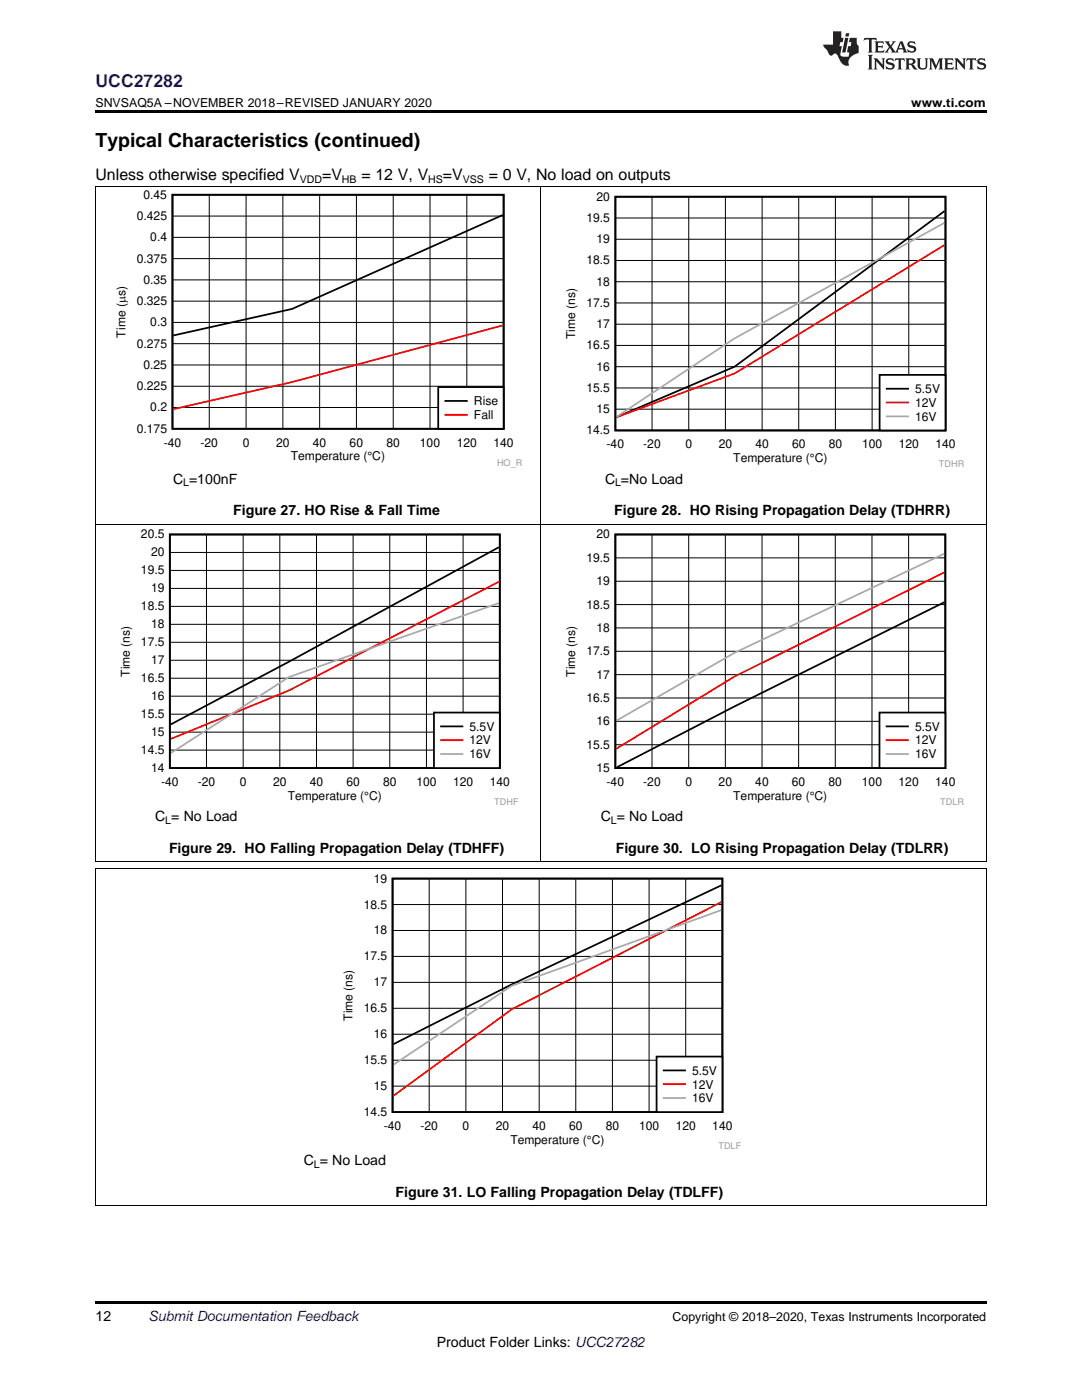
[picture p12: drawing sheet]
<svg xmlns="http://www.w3.org/2000/svg" width="216mm" height="279mm" viewBox="0 0 216 279" stroke-linecap="round" stroke-linejoin="round" font-family="sans-serif">
<path d="M19 259.7h177.8v.5h-177.8z" fill="#000"/>
<path d="M19.1 173.3v67.4M196.8 173.3v67.4M19 240.6h177.8" fill="none" stroke="#000" stroke-width=".2"/>
<path d="M68 174.4h79.9v55h-79.9z" fill-rule="evenodd" fill="#fff"/>
<path d="M78.3 175.3h65.8v46.6h-65.8zM144 176.7l-41.9 19.8-23.6 11.9" fill="none" stroke="#000" stroke-width=".35"/>
<g fill="none" stroke="#000" stroke-width=".2">
<path d="M85.6 175.3v46.6M93 175.3v46.6M100.3 175.3v46.6M107.6 175.3v46.6M114.9 175.3v46.6M122.2 175.3v46.6M129.5 175.3v46.6M136.8 175.3v46.6M78.3 196.1h65.9M78.3 190.9h65.9M78.3 185.7h65.9M78.3 180.5h65.9"/>
<path d="M78.3 216.8h65.9M78.3 211.6h65.9M78.3 206.4h65.9M78.3 201.2h65.9"/>
</g>
<path d="M144 180l-41.9 21.4-23.6 17.3" fill="none" stroke="#f00" stroke-width=".35"/>
<path d="M144 181.6l-41.9 15.1-23.6 15.8" fill="none" stroke="#aaa" stroke-width=".35"/>
<path d="M131 210.9h13.1v11h-13.1z" fill-rule="evenodd" fill="#fff"/>
<path d="M131 210.9h13.1v11h-13.1zM132.4 213.6h4.3" fill="none" stroke="#000" stroke-width=".35"/>
<path d="M132.4 216.4h4.3" fill="none" stroke="#f00" stroke-width=".35"/>
<path d="M132.4 219.1h4.3" fill="none" stroke="#aaa" stroke-width=".35"/>
<path d="M19.1 104.6v67.4M107.9 104.6v67.4M196.8 104.6v67.4M19 173.2h177.8M19 172h177.8" fill="none" stroke="#000" stroke-width=".2"/>
<path d="M23.5 105.7h79.9v55h-79.9z" fill-rule="evenodd" fill="#fff"/>
<path d="M33.9 106.7h65.8v46.6h-65.8zM99.5 109.2l-41.8 22.9-23.6 12.5" fill="none" stroke="#000" stroke-width=".35"/>
<g fill="none" stroke="#000" stroke-width=".2">
<path d="M33.9 117.4h65.8M33.9 113.8h65.8M33.9 110.3h65.8M41.2 106.7v46.6M48.5 106.7v46.6M55.8 106.7v46.6M63.2 106.7v46.6M70.5 106.7v46.6M77.8 106.7v46.6M85.1 106.7v46.6M92.4 106.7v46.6M33.9 138.9h65.8"/>
<path d="M33.9 135.4h65.8M33.9 131.8h65.8M33.9 128.2h65.8M33.9 124.6h65.8M33.9 121h65.8M33.9 149.7h65.8M33.9 146.1h65.8M33.9 142.5h65.8"/>
</g>
<path d="M99.5 116.1l-41.8 21.7-23.6 9.7" fill="none" stroke="#f00" stroke-width=".35"/>
<path d="M99.5 120.4l-41.8 14.7-23.6 15.2" fill="none" stroke="#aaa" stroke-width=".35"/>
<path d="M86.6 142.2h13.1v11.1h-13.1z" fill-rule="evenodd" fill="#fff"/>
<path d="M86.6 142.2h13.1v11.1h-13.1zM88 145h4.3" fill="none" stroke="#000" stroke-width=".35"/>
<path d="M88 147.7h4.3" fill="none" stroke="#f00" stroke-width=".35"/>
<path d="M88 150.5h4.3" fill="none" stroke="#aaa" stroke-width=".35"/>
<path d="M112.4 105.7h79.9v55h-79.9z" fill-rule="evenodd" fill="#fff"/>
<path d="M122.8 106.7h65.8v46.6h-65.8zM188.4 120.2l-41.8 20.8-23.5 12.1" fill="none" stroke="#000" stroke-width=".35"/>
<g fill="none" stroke="#000" stroke-width=".2">
<path d="M122.8 116h65.8M122.8 111.3h65.8M130.1 106.7v46.6M137.4 106.7v46.6M144.7 106.7v46.6M152.1 106.7v46.6M159.4 106.7v46.6M166.7 106.7v46.6M174 106.7v46.6M181.3 106.7v46.6M122.8 139.3h65.8M122.8 134.6h65.8"/>
<path d="M122.8 130h65.8M122.8 125.3h65.8M122.8 120.7h65.8M122.8 148.6h65.8M122.8 144h65.8"/>
</g>
<path d="M188.4 114.2l-41.8 20.8-23.6 14.4" fill="none" stroke="#f00" stroke-width=".35"/>
<path d="M188.4 110.5l-41.8 19.8-23.6 13.6" fill="none" stroke="#aaa" stroke-width=".35"/>
<path d="M175.5 142.2h13.1v11.1h-13.1z" fill-rule="evenodd" fill="#fff"/>
<path d="M175.5 142.2h13.1v11.1h-13.1zM176.9 145h4.3" fill="none" stroke="#000" stroke-width=".35"/>
<path d="M176.9 147.7h4.3" fill="none" stroke="#f00" stroke-width=".35"/>
<path d="M176.9 150.5h4.3" fill="none" stroke="#aaa" stroke-width=".35"/>
<path d="M19.1 37.3v67.3M107.9 37.3v67.3M196.8 37.3v67.3M19 104.6h177.8" fill="none" stroke="#000" stroke-width=".2"/>
<path d="M22.7 37.9h81.5v55.4h-81.5z" fill-rule="evenodd" fill="#fff"/>
<path d="M34.4 38.9h66.1v46.7h-66.1zM100.3 42.9l-42 18.8-23.7 5.3" fill="none" stroke="#000" stroke-width=".35"/>
<g fill="none" stroke="#000" stroke-width=".2">
<path d="M41.8 38.9v46.7M49.1 38.9v46.7M56.4 38.9v46.7M63.8 38.9v46.7M71.1 38.9v46.7M78.5 38.9v46.7M85.8 38.9v46.7M93.1 38.9v46.7M34.4 55.9h66.1M34.4 51.6h66.1M34.4 47.4h66.1M34.4 43.1h66.1"/>
<path d="M34.4 77.1h66.1M34.4 72.8h66.1M34.4 68.6h66.1M34.4 64.3h66.1M34.4 60.1h66.1M34.4 81.3h66.1"/>
</g>
<path d="M100.3 64.9l-42 11.4-23.7 5.4" fill="none" stroke="#f00" stroke-width=".35"/>
<path d="M87.4 77.2h13.1v8.4h-13.1z" fill-rule="evenodd" fill="#fff"/>
<path d="M87.4 77.2h13.1v8.4h-13.1zM88.9 80h4.2" fill="none" stroke="#000" stroke-width=".35"/>
<path d="M88.9 82.8h4.2" fill="none" stroke="#f00" stroke-width=".35"/>
<path d="M112.4 38.3h79.9v55h-79.9z" fill-rule="evenodd" fill="#fff"/>
<path d="M122.8 39.3h65.9v46.6h-65.9zM188.5 42.1l-41.9 31.1-23.6 10.1" fill="none" stroke="#000" stroke-width=".35"/>
<g fill="none" stroke="#000" stroke-width=".2">
<path d="M130.1 39.3v46.6M137.4 39.3v46.6M144.7 39.3v46.6M152.1 39.3v46.6M159.4 39.3v46.6M166.7 39.3v46.6M174 39.3v46.6M181.3 39.3v46.6M122.8 56.2h65.9M122.8 52h65.9M122.8 47.7h65.9M122.8 43.5h65.9"/>
<path d="M122.8 77.4h65.9M122.8 73.2h65.9M122.8 68.9h65.9M122.8 64.7h65.9M122.8 60.5h65.9M122.8 81.7h65.9"/>
</g>
<path d="M188.5 48.9l-41.9 25.6-23.6 8.8" fill="none" stroke="#f00" stroke-width=".35"/>
<path d="M188.5 44.5l-41.9 23-23.6 15.7" fill="none" stroke="#aaa" stroke-width=".35"/>
<path d="M175.5 74.8h13.2v11.1h-13.2z" fill-rule="evenodd" fill="#fff"/>
<path d="M175.5 74.8h13.2v11.1h-13.2zM176.9 77.6h4.3" fill="none" stroke="#000" stroke-width=".35"/>
<path d="M176.9 80.3h4.3" fill="none" stroke="#f00" stroke-width=".35"/>
<path d="M176.9 83.1h4.3" fill="none" stroke="#aaa" stroke-width=".35"/>
<path d="M19 37.2h177.8" fill="none" stroke="#000" stroke-width=".2"/>
<path d="M19 22h177.8v.5h-177.8z" fill="#000"/>
<g fill="#231f20">
<path d="M172.5 7.6l-.1 .5 .4-.2h.6v.1v2.1l-.2 .4h.9l-.2-.4v-2.1l.1-.1h.5l.5 .2-.2-.5zM174.5 8.3l.2 .3v1.5l-.2 .4h1.8l.2-.6a1.04 1.04 0 0 1-1.3 .2v-.7h.6l.3 .2v-.6l-.3 .2h-.6v-.6l.8-.1 .4 .3-.2-.5zM176.5 8.3l.9 1.1-.9 1.1h.8l-.2-.2 .4-.7 .5 .7-.2 .2h1.5l-.2-.2 .2-.4h.9l.1 .4-.2 .2h1l-.3-.3-.7-1.9h-.5l-.9 2-.8-1 .9-1h-.8l.1 .3-.4 .5-.3-.6 .1-.2zM179.7 8.6l.4 1h-.7zM181.3 8.4a.63 .63 0 0 0-.2 .7 .63 .63 0 0 0 .6 .4l.6 .2 .1 .2a.75 .75 0 0 1-.7 .4 .75 .75 0 0 1-.6-.5l.1 .7 .1-.1a1.11 1.11 0 0 0 1.5-.6 1.13 1.13 0 0 0-1.2-.8l-.1-.4a1.04 1.04 0 0 1 1.2 .2l-.2-.5-.2 .1-.4-.2zM173.2 10.9l.2 .4v2.2l-.2 .4h1l-.3-.4v-2.2l.3-.4zM174.3 11.6l.3 .4v1.5l-.3 .4h.8l-.2-.4v-1.3l1.5 1.7v-1.9l.2-.4h-.7l.2 .4v.9l-1.1-1.3zM177 11.8a.62 .62 0 0 0-.2 .7 .62 .62 0 0 0 .6 .4l.6 .1 .1 .3a.76 .76 0 0 1-.7 .3 .76 .76 0 0 1-.7-.4l.2 .7 .1-.1a1.11 1.11 0 0 0 1.5-.6 1.13 1.13 0 0 0-1.2-.8l-.1-.4a1.04 1.04 0 0 1 1.2 .2l-.2-.6-.2 .1-.5-.1zM178.7 11.6l-.2 .6a.61 .61 0 0 1 .8-.3v1.6l-.2 .4h.9l-.2-.4v-1.6a.63 .63 0 0 1 .7 .3l-.1-.6zM180.6 11.6l.3 .4v1.5l-.3 .4h1l-.2-.2-.1-.8 .6 .2a.76 .76 0 0 0 1.2 .7l-1-1a.58 .58 0 0 0 .6-.5 .58 .58 0 0 0-.5-.6zM181.4 11.9h.1a.45 .45 0 0 1 .5 .1 .45 .45 0 0 1 .1 .5l-.8 .2zM182.9 11.6l.2 .2a2.17 2.17 0 0 0 .3 1.9 .99 .99 0 0 0 1.6-.6v-1.1l.2-.4h-.7l.2 .2a1.92 1.92 0 0 1-.2 1.8 .6 .6 0 0 1-.9-.5v-1.1l.2-.4zM185.4 11.6l.2 .4v1.5l-.2 .4h.7l-.2-.4v-1.4l.8 1.8 .8-1.8v1.4l-.2 .4h.9l-.2-.4v-1.5l.2-.4h-.8l-.6 1.5-.6-1.5zM188.4 11.6l.2 .4v1.5l-.2 .4h1.8l.1-.6a1.04 1.04 0 0 1-1.2 .1v-.6h.5l.4 .2v-.6l-.4 .2h-.5v-.7h.8l.3 .3-.1-.6zM190.5 11.6l.2 .4v1.5l-.2 .4h.7l-.2-.4v-1.3l1.5 1.7v-1.9l.2-.4h-.7l.2 .4v.9l-1.1-1.3zM192.9 11.6l-.1 .6a.61 .61 0 0 1 .7-.3l.1 1.6-.3 .4h1l-.3-.4 .1-1.6a.63 .63 0 0 1 .7 .3l-.1-.6zM195.2 11.8a.62 .62 0 0 0-.2 .7 .62 .62 0 0 0 .6 .4l.6 .1 .1 .3a.76 .76 0 0 1-.7 .3 .76 .76 0 0 1-.6-.4l.1 .7 .1-.1a1.11 1.11 0 0 0 1.6-.6 1.13 1.13 0 0 0-1.3-.8l-.1-.4a1.04 1.04 0 0 1 1.2 .2l-.1-.6-.2 .1-.5-.1z"/>
<path d="M166.2 6.3v2.6h-1.9v.4l.8 .9a.91 .91 0 0 0 1 .8 .56 .56 0 0 1 .5-.3 .56 .56 0 0 1 .5 .3l.4 .8a1.53 1.53 0 0 0 1.9 1.2 1.54 1.54 0 0 1 1-2.1l.9-.3v-1.4a1.52 1.52 0 0 1-.4-1.6h-1.3l-.2 .8h.5l-.2 .8h-.5l-.1 1v.2l.4 .1-.2 .8a1.93 1.93 0 0 1-1.6-.3l.3-1.8h-.5l.2-.8h.4l.2-.8h-.4v-1.3zM168.6 7.6l-.6 2.9h.7l.6-2.9zM168.8 6.6l-.1 .7h.6l.2-.7z"/>
</g>
<text font-size="3.9" x="19" y="29.3">Typical Characteristics (continued)</text>
<text font-size="3.5" fill="#00f" x="19" y="17.3">UCC27282</text>
<g font-size="3.2">
<text x="19" y="36">Unless otherwise specified V</text>
<text x="64.3" y="36">=V</text>
<text x="72.1" y="36">= 12 V, V</text>
<text x="88.4" y="36">=V</text>
<text x="97.5" y="36">= 0 V, No load on outputs</text>
</g>
<g font-size="2.8">
<text x="34.5" y="96.5">C =100nF</text>
<text x="120.7" y="96.5">C =No Load</text>
<text x="46.5" y="102.9">Figure 27. HO Rise &amp; Fall Time</text>
<text x="122.6" y="102.9">Figure 28. HO Rising Propagation Delay (TDHRR)</text>
<text x="31" y="163.9">C = No Load</text>
<text x="119.9" y="163.9">C = No Load</text>
<text x="33.7" y="170.3">Figure 29. HO Falling Propagation Delay (TDHFF)</text>
<text x="122.9" y="170.3">Figure 30. LO Rising Propagation Delay (TDLRR)</text>
<text x="60.6" y="232.6">C = No Load</text>
<text x="78.9" y="238.9">Figure 31. LO Falling Propagation Delay (TDLFF)</text>
<text x="19" y="263.6">12</text>
<text x="87.1" y="268.9">Product Folder Links: UCC27282</text>
</g>
<text font-size="2.8" fill="#0000c8" x="29.6" y="263.6">Submit Documentation Feedback</text>
<g font-size="2.5">
<text x="19" y="21.4">SNVSAQ5A –NOVEMBER 2018–REVISED JANUARY 2020</text>
<text x="181.8" y="21.4">www.ti.com</text>
<text x="134.2" y="263.6">Copyright © 2018–2020, Texas Instruments Incorporated</text>
</g>
<g font-size="2.4">
<text x="28.6" y="39.7">0.45</text>
<text x="119" y="40.1">20</text>
<text x="27.3" y="43.9">0.425</text>
<text x="117" y="44.3">19.5</text>
<text x="27.3" y="52.4">0.375</text>
<text x="30" y="48.2">0.4</text>
<text x="117" y="52.8">18.5</text>
<text x="119" y="48.5">19</text>
<text x="28.6" y="56.7">0.35</text>
<text x="119" y="57">18</text>
<text x="27.3" y="60.9">0.325</text>
<text x="30" y="65.1">0.3</text>
<text x="117" y="61.3">17.5</text>
<text x="119" y="65.5">17</text>
<text x="25" y="67.4" transform="rotate(-90 25 67.4)">Time (Ps)</text>
<text x="27.3" y="69.4">0.275</text>
<text x="114.8" y="67.7" transform="rotate(-90 114.8 67.7)">Time (ns)</text>
<text x="117" y="69.7">16.5</text>
<text x="27.3" y="77.9">0.225</text>
<text x="28.6" y="73.6">0.25</text>
<text x="119" y="74">16</text>
<text x="30" y="82.1">0.2</text>
<text x="94.6" y="80.9">Rise</text>
<text x="94.6" y="83.6">Fall</text>
<text x="117" y="78.2">15.5</text>
<text x="119" y="82.5">15</text>
<text x="182.6" y="78.4">5.5V</text>
<text x="182.6" y="81.2">12V</text>
<text x="182.6" y="83.9">16V</text>
<text x="27.3" y="86.4">0.175</text>
<text x="32.7" y="89.1">-40</text>
<text x="40" y="89.1">-20</text>
<text x="48.4" y="89.1">0</text>
<text x="55.1" y="89.1">20</text>
<text x="62.4" y="89.1">40</text>
<text x="69.8" y="89.1">60</text>
<text x="77.1" y="89.1">80</text>
<text x="83.8" y="89.1">100</text>
<text x="91.1" y="89.1">120</text>
<text x="98.5" y="89.1">140</text>
<text x="117" y="86.7">14.5</text>
<text x="121.1" y="89.5">-40</text>
<text x="128.4" y="89.5">-20</text>
<text x="136.8" y="89.5">0</text>
<text x="143.4" y="89.5">20</text>
<text x="150.7" y="89.5">40</text>
<text x="158" y="89.5">60</text>
<text x="165.4" y="89.5">80</text>
<text x="172" y="89.5">100</text>
<text x="179.3" y="89.5">120</text>
<text x="186.6" y="89.5">140</text>
<text x="58" y="91.9">Temperature (°C)</text>
<text x="146.3" y="92.2">Temperature (°C)</text>
<text x="28.1" y="107.5">20.5</text>
<text x="119" y="107.5">20</text>
<text x="30.1" y="111">20</text>
<text x="117" y="112.1">19.5</text>
<text x="28.1" y="114.6">19.5</text>
<text x="30.1" y="118.2">19</text>
<text x="119" y="116.8">19</text>
<text x="28.1" y="121.8">18.5</text>
<text x="30.1" y="125.4">18</text>
<text x="117" y="121.5">18.5</text>
<text x="28.1" y="129">17.5</text>
<text x="117" y="130.8">17.5</text>
<text x="119" y="126.1">18</text>
<text x="25.9" y="135.1" transform="rotate(-90 25.9 135.1)">Time (ns)</text>
<text x="28.1" y="136.2">16.5</text>
<text x="30.1" y="132.6">17</text>
<text x="114.8" y="135.1" transform="rotate(-90 114.8 135.1)">Time (ns)</text>
<text x="119" y="135.4">17</text>
<text x="28.1" y="143.3">15.5</text>
<text x="30.1" y="139.7">16</text>
<text x="117" y="140.1">16.5</text>
<text x="30.1" y="146.9">15</text>
<text x="93.7" y="145.8">5.5V</text>
<text x="93.7" y="148.6">12V</text>
<text x="117" y="149.4">15.5</text>
<text x="119" y="144.7">16</text>
<text x="182.6" y="145.8">5.5V</text>
<text x="182.6" y="148.6">12V</text>
<text x="28.1" y="150.5">14.5</text>
<text x="30.1" y="154.1">14</text>
<text x="93.7" y="151.3">16V</text>
<text x="119" y="154.1">15</text>
<text x="182.6" y="151.3">16V</text>
<text x="32.1" y="156.8">-40</text>
<text x="39.5" y="156.8">-20</text>
<text x="47.9" y="156.8">0</text>
<text x="54.5" y="156.8">20</text>
<text x="57.4" y="159.6">Temperature (°C)</text>
<text x="61.8" y="156.8">40</text>
<text x="69.1" y="156.8">60</text>
<text x="76.4" y="156.8">80</text>
<text x="83.1" y="156.8">100</text>
<text x="90.4" y="156.8">120</text>
<text x="97.7" y="156.8">140</text>
<text x="121" y="156.8">-40</text>
<text x="128.4" y="156.8">-20</text>
<text x="136.8" y="156.8">0</text>
<text x="143.4" y="156.8">20</text>
<text x="146.3" y="159.6">Temperature (°C)</text>
<text x="150.7" y="156.8">40</text>
<text x="158" y="156.8">60</text>
<text x="165.3" y="156.8">80</text>
<text x="172" y="156.8">100</text>
<text x="179.3" y="156.8">120</text>
<text x="186.6" y="156.8">140</text>
<text x="74.6" y="176.1">19</text>
<text x="72.6" y="181.3">18.5</text>
<text x="72.6" y="191.7">17.5</text>
<text x="74.6" y="186.5">18</text>
<text x="74.6" y="196.8">17</text>
<text x="70.3" y="203.7" transform="rotate(-90 70.3 203.7)">Time (ns)</text>
<text x="72.6" y="202">16.5</text>
<text x="74.6" y="207.2">16</text>
<text x="72.6" y="212.4">15.5</text>
<text x="138.1" y="214.5">5.5V</text>
<text x="74.6" y="217.6">15</text>
<text x="138.1" y="217.2">12V</text>
<text x="138.1" y="220">16V</text>
<text x="72.6" y="222.7">14.5</text>
<text x="76.6" y="225.5">-40</text>
<text x="83.9" y="225.5">-20</text>
<text x="92.3" y="225.5">0</text>
<text x="98.9" y="225.5">20</text>
<text x="106.2" y="225.5">40</text>
<text x="113.5" y="225.5">60</text>
<text x="120.9" y="225.5">80</text>
<text x="127.5" y="225.5">100</text>
<text x="134.8" y="225.5">120</text>
<text x="142.1" y="225.5">140</text>
<text x="101.8" y="228.2">Temperature (°C)</text>
</g>
<g font-size="2.1">
<text x="59.8" y="36.6">VDD</text>
<text x="68.2" y="36.6">HB</text>
<text x="85.4" y="36.6">HS</text>
<text x="92.3" y="36.6">VSS</text>
<text x="36.5" y="97.1">L</text>
<text x="122.7" y="97.1">L</text>
<text x="33" y="164.5">L</text>
<text x="121.9" y="164.5">L</text>
<text x="62.6" y="233.1">L</text>
</g>
<g font-size="1.8" fill="#999">
<text x="99.2" y="93">HO_R</text>
<text x="187.3" y="93.3">TDHR</text>
<text x="98.6" y="160.7">TDHF</text>
<text x="187.6" y="160.7">TDLR</text>
<text x="143.3" y="229.3">TDLF</text>
</g>
</svg>
